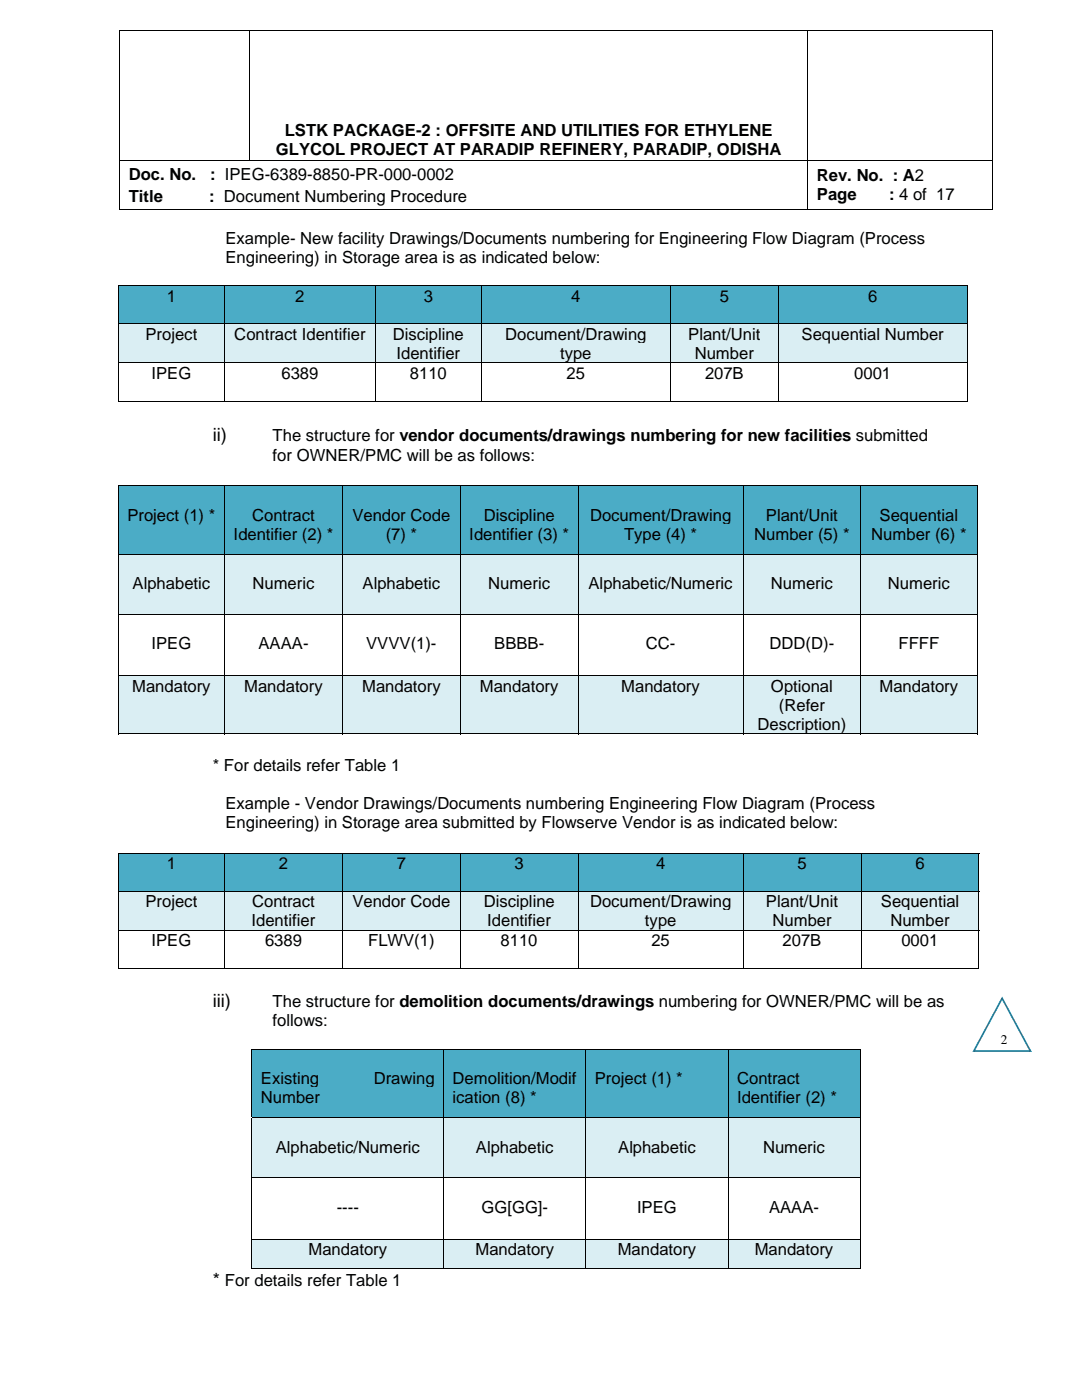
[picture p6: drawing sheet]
<svg xmlns="http://www.w3.org/2000/svg" width="216mm" height="279mm" viewBox="0 0 216 279" stroke-linecap="round" stroke-linejoin="round" font-family="sans-serif">
<path d="M23.8 6h.2v.1h-.2zM197.9 6h.2v.1h-.2zM197.9 41.7h.2v.2h-.2z" fill="#000"/>
<path d="M23.8 6.1h174.3M23.9 6.1v25.8M49.8 6.1v25.8M161.2 6.1v25.8M198 6.1v25.8M23.8 32h174.3M23.9 32v9.9M161.2 32v9.9M198 32v9.9M23.8 41.8h137.3M161.3 41.8h36.6" fill="none" stroke="#000" stroke-width=".2"/>
<g fill="#4bacc6">
<path d="M23.7 57.1h21v7.5h-21z"/>
<path d="M25.4 57.1h17.6v3.8h-17.6z"/>
<path d="M44.9 57.1h29.9v7.5h-29.9z"/>
<path d="M46.6 57.1h26.5v3.8h-26.5z"/>
<path d="M75 57.1h21v7.5h-21z"/>
<path d="M76.7 57.1h17.6v3.8h-17.6z"/>
<path d="M96.2 57.1h37.4v7.5h-37.4z"/>
<path d="M97.9 57.1h34v3.8h-34z"/>
<path d="M133.8 57.1h21.5v7.5h-21.5z"/>
<path d="M135.5 57.1h18v3.8h-18z"/>
<path d="M155.4 57.1h37.5v7.5h-37.5z"/>
<path d="M157.1 57.1h34.1v3.8h-34.1z"/>
</g>
<path d="M23.5 57h.2v.1h-.2zM192.9 57h.2v.1h-.2z" fill="#000"/>
<path d="M23.5 57h169.6M23.6 57.1v7.5M44.8 57.1v7.5M74.9 57.1v7.5M96.1 57.1v7.5M133.7 57.1v7.5M155.4 57.1v7.5M193 57.1v7.5" fill="none" stroke="#000" stroke-width=".2"/>
<g fill="#daeef3">
<path d="M23.7 64.7h21v7.6h-21z"/>
<path d="M25.4 64.7h17.6v3.8h-17.6z"/>
<path d="M44.9 64.7h29.9v7.6h-29.9z"/>
<path d="M46.6 64.7h26.5v3.8h-26.5z"/>
<path d="M75 64.7h21v7.6h-21z"/>
<path d="M76.7 64.7h17.6v3.8h-17.6z"/>
<path d="M76.7 68.5h17.6v3.8h-17.6z"/>
<path d="M96.2 64.7h37.4v7.6h-37.4z"/>
<path d="M97.9 64.7h34v3.8h-34z"/>
<path d="M97.9 68.5h34v3.8h-34z"/>
<path d="M133.8 64.7h21.5v7.6h-21.5z"/>
<path d="M135.5 64.7h18v3.8h-18z"/>
<path d="M135.5 68.5h18v3.8h-18z"/>
<path d="M155.4 64.7h37.5v7.6h-37.5z"/>
<path d="M157.1 64.7h34.1v3.8h-34.1z"/>
</g>
<g fill="none" stroke="#000" stroke-width=".2">
<path d="M23.5 64.6h169.6M23.5 72.4h169.6M23.6 64.7v7.6M23.6 72.5v7.6M44.8 64.7v7.6M44.8 72.5v7.6M74.9 64.7v7.6M74.9 72.5v7.6M96.1 64.7v7.6M96.1 72.5v7.6M133.7 64.7v7.6M133.7 72.5v7.6"/>
<path d="M155.4 64.7v7.6M155.4 72.5v7.6M193 64.7v7.6M193 72.5v7.6M23.5 80h21.2M44.9 80h29.9M75 80h21M96.2 80h37.4M133.8 80h21.5M155.4 80h37.5"/>
</g>
<path d="M192.9 80h.2v.1h-.2z" fill="#000"/>
<g fill="#4bacc6">
<path d="M23.7 97h21v13.5h-21z"/>
<path d="M25.4 97h17.6v3.8h-17.6z"/>
<path d="M25.4 100.8h17.6v3.8h-17.6z"/>
<path d="M44.9 97h23.3v13.5h-23.3z"/>
<path d="M46.6 97h19.9v3.8h-19.9z"/>
<path d="M46.6 100.8h19.9v3.8h-19.9z"/>
<path d="M46.6 104.6h19.9v3.9h-19.9z"/>
<path d="M68.4 97h23.4v13.5h-23.4z"/>
<path d="M70.1 97h19.9v3.8h-19.9z"/>
<path d="M70.1 100.8h19.9v3.8h-19.9z"/>
<path d="M70.1 104.6h19.9v3.9h-19.9z"/>
<path d="M91.9 97h23.4v13.5h-23.4z"/>
<path d="M93.6 97h20v3.8h-20z"/>
<path d="M93.6 100.8h20v3.8h-20z"/>
<path d="M93.6 104.6h20v3.9h-20z"/>
<path d="M115.5 97h32.7v13.5h-32.7z"/>
<path d="M117.2 97h29.3v3.8h-29.3z"/>
<path d="M117.2 100.8h29.3v3.8h-29.3z"/>
<path d="M117.2 104.6h29.3v3.9h-29.3z"/>
<path d="M148.4 97h23.3v13.5h-23.3z"/>
<path d="M150.1 97h19.9v3.8h-19.9z"/>
<path d="M150.1 100.8h19.9v3.8h-19.9z"/>
<path d="M150.1 104.6h19.9v3.9h-19.9z"/>
<path d="M171.9 97h23v13.5h-23z"/>
<path d="M173.6 97h19.6v3.8h-19.6z"/>
<path d="M173.6 100.8h19.6v3.8h-19.6z"/>
<path d="M173.6 104.6h19.6v3.9h-19.6z"/>
</g>
<path d="M23.5 96.9h.2v.1h-.2zM194.9 96.9h.2v.1h-.2z" fill="#000"/>
<path d="M23.5 96.9h171.6M23.6 97v13.5M44.8 97v13.5M68.3 97v13.5M91.8 97v13.5M115.4 97v13.5M148.3 97v13.5M171.8 97v13.5M195 97v13.5" fill="none" stroke="#000" stroke-width=".2"/>
<g fill="#daeef3">
<path d="M23.7 110.7h21v11.8h-21z"/>
<path d="M25.4 110.7h17.6v3.8h-17.6z"/>
<path d="M25.4 114.5h17.6v3.8h-17.6z"/>
<path d="M44.9 110.7h23.3v11.8h-23.3z"/>
<path d="M46.6 110.7h19.9v3.8h-19.9z"/>
<path d="M46.6 114.5h19.9v3.8h-19.9z"/>
<path d="M68.4 110.7h23.4v11.8h-23.4z"/>
<path d="M70.1 110.7h19.9v3.8h-19.9z"/>
<path d="M70.1 114.5h19.9v3.8h-19.9z"/>
<path d="M91.9 110.7h23.4v11.8h-23.4z"/>
<path d="M93.6 110.7h20v3.8h-20z"/>
<path d="M93.6 114.5h20v3.8h-20z"/>
<path d="M115.5 110.7h32.7v11.8h-32.7z"/>
<path d="M117.2 110.7h29.3v3.8h-29.3z"/>
<path d="M117.2 114.5h29.3v3.8h-29.3z"/>
<path d="M148.4 110.7h23.3v11.8h-23.3z"/>
<path d="M150.1 110.7h19.9v3.8h-19.9z"/>
<path d="M150.1 114.5h19.9v3.8h-19.9z"/>
<path d="M171.9 110.7h23v11.8h-23z"/>
<path d="M173.6 110.7h19.6v3.8h-19.6z"/>
<path d="M173.6 114.5h19.6v3.8h-19.6z"/>
</g>
<g fill="none" stroke="#000" stroke-width=".2">
<path d="M23.5 110.6h171.6M23.6 110.7v11.8M44.8 110.7v11.8M68.3 110.7v11.8M91.8 110.7v11.8M115.4 110.7v11.8M148.3 110.7v11.8M171.8 110.7v11.8M195 110.7v11.8M23.5 122.6h171.6M23.6 122.7v12M44.8 122.7v12"/>
<path d="M68.3 122.7v12M91.8 122.7v12M115.4 122.7v12M148.3 122.7v12M171.8 122.7v12M195 122.7v12"/>
</g>
<g fill="#daeef3">
<path d="M23.7 134.9h21v11.4h-21z"/>
<path d="M25.4 134.9h17.6v3.8h-17.6z"/>
<path d="M44.9 134.9h23.3v11.4h-23.3z"/>
<path d="M46.6 134.9h19.9v3.8h-19.9z"/>
<path d="M68.4 134.9h23.4v11.4h-23.4z"/>
<path d="M70.1 134.9h19.9v3.8h-19.9z"/>
<path d="M91.9 134.9h23.4v11.4h-23.4z"/>
<path d="M93.6 134.9h20v3.8h-20z"/>
<path d="M115.5 134.9h32.7v11.4h-32.7z"/>
<path d="M117.2 134.9h29.3v3.8h-29.3z"/>
<path d="M148.4 134.9h23.3v11.4h-23.3z"/>
<path d="M150.1 134.9h19.9v3.8h-19.9z"/>
<path d="M150.1 138.7h19.9v3.9h-19.9z"/>
<path d="M150.1 142.6h19.9v3.7h-19.9z"/>
<path d="M171.9 134.9h23v11.4h-23z"/>
<path d="M173.6 134.9h19.6v3.8h-19.6z"/>
</g>
<g fill="none" stroke="#000" stroke-width=".2">
<path d="M23.5 134.8h171.6M23.6 134.9v11.6M44.8 134.9v11.6M68.3 134.9v11.6M91.8 134.9v11.6M115.4 134.9v11.6M148.3 134.9v11.6M171.8 134.9v11.6M195 134.9v11.6M23.5 146.4h21.2M44.9 146.4h23.4M68.4 146.4h23.4"/>
<path d="M91.9 146.4h23.4M115.5 146.4h32.7M148.4 146.4h23.3M171.9 146.4h23"/>
</g>
<path d="M194.9 146.3h.2v.2h-.2z" fill="#000"/>
<g fill="#4bacc6">
<path d="M23.7 170.3h21v7.5h-21z"/>
<path d="M25.4 170.3h17.6v3.9h-17.6z"/>
<path d="M44.9 170.3h23.3v7.5h-23.3z"/>
<path d="M46.6 170.3h19.9v3.9h-19.9z"/>
<path d="M68.4 170.3h23.4v7.5h-23.4z"/>
<path d="M70.1 170.3h19.9v3.9h-19.9z"/>
<path d="M91.9 170.3h23.4v7.5h-23.4z"/>
<path d="M93.6 170.3h20v3.9h-20z"/>
<path d="M115.5 170.3h32.7v7.5h-32.7z"/>
<path d="M117.2 170.3h29.3v3.9h-29.3z"/>
<path d="M148.4 170.3h23.3v7.5h-23.3z"/>
<path d="M150.1 170.3h19.9v3.9h-19.9z"/>
<path d="M171.9 170.3h23.4v7.5h-23.4z"/>
<path d="M173.6 170.3h19.9v3.9h-19.9z"/>
</g>
<path d="M23.5 170.2h.2v.1h-.2zM195.3 170.2h.1v.1h-.1z" fill="#000"/>
<path d="M23.5 170.3h171.9M23.6 170.3v7.5M44.8 170.3v7.5M68.3 170.3v7.5M91.8 170.3v7.5M115.4 170.3v7.5M148.3 170.3v7.5M171.8 170.3v7.5M195.3 170.3v7.5" fill="none" stroke="#000" stroke-width=".2"/>
<g fill="#daeef3">
<path d="M23.7 177.9h21v7.7h-21z"/>
<path d="M25.4 177.9h17.6v3.9h-17.6z"/>
<path d="M44.9 177.9h23.3v7.7h-23.3z"/>
<path d="M46.6 177.9h19.9v3.9h-19.9z"/>
<path d="M46.6 181.8h19.9v3.8h-19.9z"/>
<path d="M68.4 177.9h23.4v7.7h-23.4z"/>
<path d="M70.1 177.9h19.9v3.9h-19.9z"/>
<path d="M91.9 177.9h23.4v7.7h-23.4z"/>
<path d="M93.6 177.9h20v3.9h-20z"/>
<path d="M93.6 181.8h20v3.8h-20z"/>
<path d="M115.5 177.9h32.7v7.7h-32.7z"/>
<path d="M117.2 177.9h29.3v3.9h-29.3z"/>
<path d="M117.2 181.8h29.3v3.8h-29.3z"/>
<path d="M148.4 177.9h23.3v7.7h-23.3z"/>
<path d="M150.1 177.9h19.9v3.9h-19.9z"/>
<path d="M150.1 181.8h19.9v3.8h-19.9z"/>
<path d="M171.9 177.9h23.4v7.7h-23.4z"/>
<path d="M173.6 177.9h19.9v3.9h-19.9z"/>
<path d="M173.6 181.8h19.9v3.8h-19.9z"/>
</g>
<g fill="none" stroke="#000" stroke-width=".2">
<path d="M23.5 177.9h171.9M23.6 177.9v7.7M44.8 177.9v7.7M68.3 177.9v7.7M91.8 177.9v7.7M115.4 177.9v7.7M148.3 177.9v7.7M171.8 177.9v7.7M195.3 177.9v7.7M23.5 185.7h171.9M23.5 193.3h21.2M23.6 185.7v7.7"/>
<path d="M44.8 185.7v7.7M44.9 193.3h23.4M68.3 185.7v7.7M68.4 193.3h23.4M91.8 185.7v7.7M91.9 193.3h23.4M115.4 185.7v7.7M115.5 193.3h32.7M148.3 185.7v7.7M148.4 193.3h23.3M171.8 185.7v7.7M171.9 193.3h23.4"/>
<path d="M195.3 185.7v7.7"/>
</g>
<path d="M195.3 193.2h.1v.2h-.1z" fill="#000"/>
<g fill="#4bacc6">
<path d="M50.4 209.5h38.1v13.5h-38.1z"/>
<path d="M52.1 209.5h34.6v3.8h-34.6z"/>
<path d="M52.1 213.3h34.6v3.8h-34.6z"/>
<path d="M52.1 217.1h34.6v3.8h-34.6z"/>
<path d="M88.6 209.5h28.2v13.5h-28.2z"/>
<path d="M90.3 209.5h24.8v3.8h-24.8z"/>
<path d="M90.3 213.3h24.8v3.8h-24.8z"/>
<path d="M90.3 217.1h24.8v3.8h-24.8z"/>
<path d="M117 209.5h28.2v13.5h-28.2z"/>
<path d="M118.7 209.5h24.8v3.8h-24.8z"/>
<path d="M118.7 213.3h24.8v3.8h-24.8z"/>
<path d="M145.4 209.5h26.1v13.5h-26.1z"/>
<path d="M147.1 209.5h22.7v3.8h-22.7z"/>
<path d="M147.1 213.3h22.7v3.8h-22.7z"/>
<path d="M147.1 217.1h22.7v3.8h-22.7z"/>
</g>
<path d="M50.2 209.3h.2v.2h-.2zM171.5 209.3h.2v.2h-.2z" fill="#000"/>
<path d="M50.2 209.4h121.5M50.3 209.5v13.5M88.6 209.5v13.5M116.9 209.5v13.5M145.3 209.5v13.5M171.6 209.5v13.5" fill="none" stroke="#000" stroke-width=".2"/>
<g fill="#daeef3">
<path d="M50.4 223.2h38.1v11.8h-38.1z"/>
<path d="M52.1 223.2h34.6v3.8h-34.6z"/>
<path d="M52.1 227h34.6v3.8h-34.6z"/>
<path d="M88.6 223.2h28.2v11.8h-28.2z"/>
<path d="M90.3 223.2h24.8v3.8h-24.8z"/>
<path d="M90.3 227h24.8v3.8h-24.8z"/>
<path d="M117 223.2h28.2v11.8h-28.2z"/>
<path d="M118.7 223.2h24.8v3.8h-24.8z"/>
<path d="M118.7 227h24.8v3.8h-24.8z"/>
<path d="M145.4 223.2h26.1v11.8h-26.1z"/>
<path d="M147.1 223.2h22.7v3.8h-22.7z"/>
<path d="M147.1 227h22.7v3.8h-22.7z"/>
</g>
<path d="M50.2 223.1h121.5M50.2 235h121.5M50.3 223.2v11.8M50.3 235.1v12.1M88.6 223.2v11.8M88.6 235.1v12.1M116.9 223.2v11.8M116.9 235.1v12.1M145.3 223.2v11.8M145.3 235.1v12.1M171.6 223.2v11.8M171.6 235.1v12.1" fill="none" stroke="#000" stroke-width=".2"/>
<g fill="#daeef3">
<path d="M50.4 247.4h38.1v5.7h-38.1z"/>
<path d="M52.1 247.4h34.6v5.7h-34.6z"/>
<path d="M88.6 247.4h28.2v5.7h-28.2z"/>
<path d="M90.3 247.4h24.8v5.7h-24.8z"/>
<path d="M117 247.4h28.2v5.7h-28.2z"/>
<path d="M118.7 247.4h24.8v5.7h-24.8z"/>
<path d="M145.4 247.4h26.1v5.7h-26.1z"/>
<path d="M147.1 247.4h22.7v5.7h-22.7z"/>
</g>
<path d="M50.2 247.3h121.5M50.2 253.2h38.3M50.3 247.4v5.9M88.6 247.4v5.9M88.6 253.2h28.2M116.9 247.4v5.9M117 253.2h28.2M145.3 247.4v5.9M145.4 253.2h26.1M171.6 247.4v5.9" fill="none" stroke="#000" stroke-width=".2"/>
<path d="M171.5 253.1h.2v.2h-.2z" fill="#000"/>
<path d="M200 199.2l5.6 10.6h-11.3z" fill="#fff"/>
<path d="M200 198.9l5.9 11h-11.9zM199.8 199.3h.3l-5.6 10.5-.2-.2h11.3l-.1 .2z" fill="#0070c0"/>
<g font-size="3.6">
<text x="42.5" y="88.1">ii)</text>
<text x="42.5" y="200.9">iii)</text>
<text x="42.5" y="256.7">* For details refer Table 1</text>
</g>
<g font-size="3.3">
<text x="56.8" y="27.1">LSTK PACKAGE-2 : OFFSITE AND UTILITIES FOR ETHYLENE</text>
<text x="25.7" y="35.9">Doc. No.</text>
<text x="41.9" y="35.9">: IPEG-6389-8850-PR-000-0002</text>
<text x="55.1" y="30.9">GLYCOL PROJECT AT PARADIP REFINERY, PARADIP, ODISHA</text>
<text x="25.7" y="40.2">Title</text>
<text x="41.8" y="40.2">: Document Numbering Procedure</text>
<text x="163" y="36.1">Rev. No. : A2</text>
<text x="163" y="40">Page</text>
<text x="177.4" y="40">: 4 of 17</text>
<text x="45" y="48.6">Example- New facility Drawings/Documents numbering for Engineering Flow Diagram (Process</text>
<text x="45" y="52.4">Engineering) in Storage area is as indicated below:</text>
<text x="33.3" y="60.2">1</text>
<text x="58.9" y="60.2">2</text>
<text x="84.6" y="60.2">3</text>
<text x="114" y="60.2">4</text>
<text x="143.6" y="60.2">5</text>
<text x="173.2" y="60.2">6</text>
<text x="29" y="67.8">Project</text>
<text x="46.8" y="67.8">Contract Identifier</text>
<text x="78.4" y="67.8">Discipline</text>
<text x="79.1" y="71.6">Identifier</text>
<text x="100.8" y="67.8">Document/Drawing</text>
<text x="111.8" y="71.6">type</text>
<text x="137.3" y="67.8">Plant/Unit</text>
<text x="138.6" y="71.6">Number</text>
<text x="160" y="67.8">Sequential Number</text>
<text x="30.2" y="75.6">IPEG</text>
<text x="56.2" y="75.6">6389</text>
<text x="81.8" y="75.6">8110</text>
<text x="113.1" y="75.6">25</text>
<text x="140.7" y="75.6">207B</text>
<text x="170.5" y="75.6">0001</text>
<text x="54.4" y="88.1">The structure for vendor documents/drawings numbering for new facilities submitted</text>
<text x="54.4" y="91.9">for OWNER/PMC will be as follows:</text>
<text x="25.4" y="103.9">Project (1) *</text>
<text x="46.6" y="107.7">Identifier (2) *</text>
<text x="50.3" y="103.9">Contract</text>
<text x="70.3" y="103.9">Vendor Code</text>
<text x="77" y="107.7">(7) *</text>
<text x="93.6" y="107.7">Identifier (3) *</text>
<text x="96.5" y="103.9">Discipline</text>
<text x="117.7" y="103.9">Document/Drawing</text>
<text x="124.5" y="107.7">Type (4) *</text>
<text x="150.5" y="107.7">Number (5) *</text>
<text x="152.8" y="103.9">Plant/Unit</text>
<text x="173.9" y="107.7">Number (6) *</text>
<text x="175.5" y="103.9">Sequential</text>
<text x="26.4" y="117.6">Alphabetic</text>
<text x="50.4" y="117.6">Numeric</text>
<text x="72.3" y="117.6">Alphabetic</text>
<text x="97.4" y="117.6">Numeric</text>
<text x="117.4" y="117.6">Alphabetic/Numeric</text>
<text x="153.8" y="117.6">Numeric</text>
<text x="177.2" y="117.6">Numeric</text>
<text x="30.2" y="129.6">IPEG</text>
<text x="51.6" y="129.6">AAAA-</text>
<text x="73.1" y="129.6">VVVV(1)-</text>
<text x="98.6" y="129.6">BBBB-</text>
<text x="128.9" y="129.6">CC-</text>
<text x="153.6" y="129.6">DDD(D)-</text>
<text x="179.3" y="129.6">FFFF</text>
<text x="26.4" y="138">Mandatory</text>
<text x="48.7" y="138">Mandatory</text>
<text x="72.3" y="138">Mandatory</text>
<text x="95.8" y="138">Mandatory</text>
<text x="124" y="138">Mandatory</text>
<text x="153.8" y="138">Optional</text>
<text x="155.4" y="141.8">(Refer</text>
<text x="175.5" y="138">Mandatory</text>
<text x="151.2" y="145.6">Description)</text>
<text x="42.5" y="153.8">* For details refer Table 1</text>
<text x="45" y="161.4">Example - Vendor Drawings/Documents numbering Engineering Flow Diagram (Process</text>
<text x="45" y="165.3">Engineering) in Storage area submitted by Flowserve Vendor is as indicated below:</text>
<text x="33.3" y="173.5">1</text>
<text x="55.6" y="173.5">2</text>
<text x="79.2" y="173.5">7</text>
<text x="102.7" y="173.5">3</text>
<text x="130.9" y="173.5">4</text>
<text x="159.1" y="173.5">5</text>
<text x="182.7" y="173.5">6</text>
<text x="29" y="181">Project</text>
<text x="50.2" y="184.9">Identifier</text>
<text x="50.3" y="181">Contract</text>
<text x="70.3" y="181">Vendor Code</text>
<text x="96.5" y="181">Discipline</text>
<text x="97.2" y="184.9">Identifier</text>
<text x="117.7" y="181">Document/Drawing</text>
<text x="128.7" y="184.9">type</text>
<text x="152.8" y="181">Plant/Unit</text>
<text x="154.1" y="184.9">Number</text>
<text x="175.7" y="181">Sequential</text>
<text x="177.7" y="184.9">Number</text>
<text x="30.2" y="188.8">IPEG</text>
<text x="52.9" y="188.8">6389</text>
<text x="73.5" y="188.8">FLWV(1)</text>
<text x="99.9" y="188.8">8110</text>
<text x="130" y="188.8">25</text>
<text x="156.2" y="188.8">207B</text>
<text x="179.9" y="188.8">0001</text>
<text x="54.4" y="200.9">The structure for demolition documents/drawings numbering for OWNER/PMC will be as</text>
<text x="54.4" y="204.8">follows:</text>
<text x="52.1" y="216.4">Existing</text>
<text x="52.1" y="220.2">Number</text>
<text x="74.6" y="216.4">Drawing</text>
<text x="90.3" y="216.4">Demolition/Modif</text>
<text x="90.3" y="220.2">ication (8) *</text>
<text x="118.7" y="216.4">Project (1) *</text>
<text x="147.1" y="216.4">Contract</text>
<text x="147.1" y="220.2">Identifier (2) *</text>
<text x="55" y="230.1">Alphabetic/Numeric</text>
<text x="95" y="230.1">Alphabetic</text>
<text x="123.3" y="230.1">Alphabetic</text>
<text x="152.3" y="230.1">Numeric</text>
<text x="67.2" y="242">----</text>
<text x="96.1" y="242">GG[GG]-</text>
<text x="127.1" y="242">IPEG</text>
<text x="153.5" y="242">AAAA-</text>
<text x="61.6" y="250.5">Mandatory</text>
<text x="94.9" y="250.5">Mandatory</text>
<text x="123.3" y="250.5">Mandatory</text>
<text x="150.6" y="250.5">Mandatory</text>
</g>
<text font-size="2.6" x="199.7" y="208.3">2</text>
</svg>
